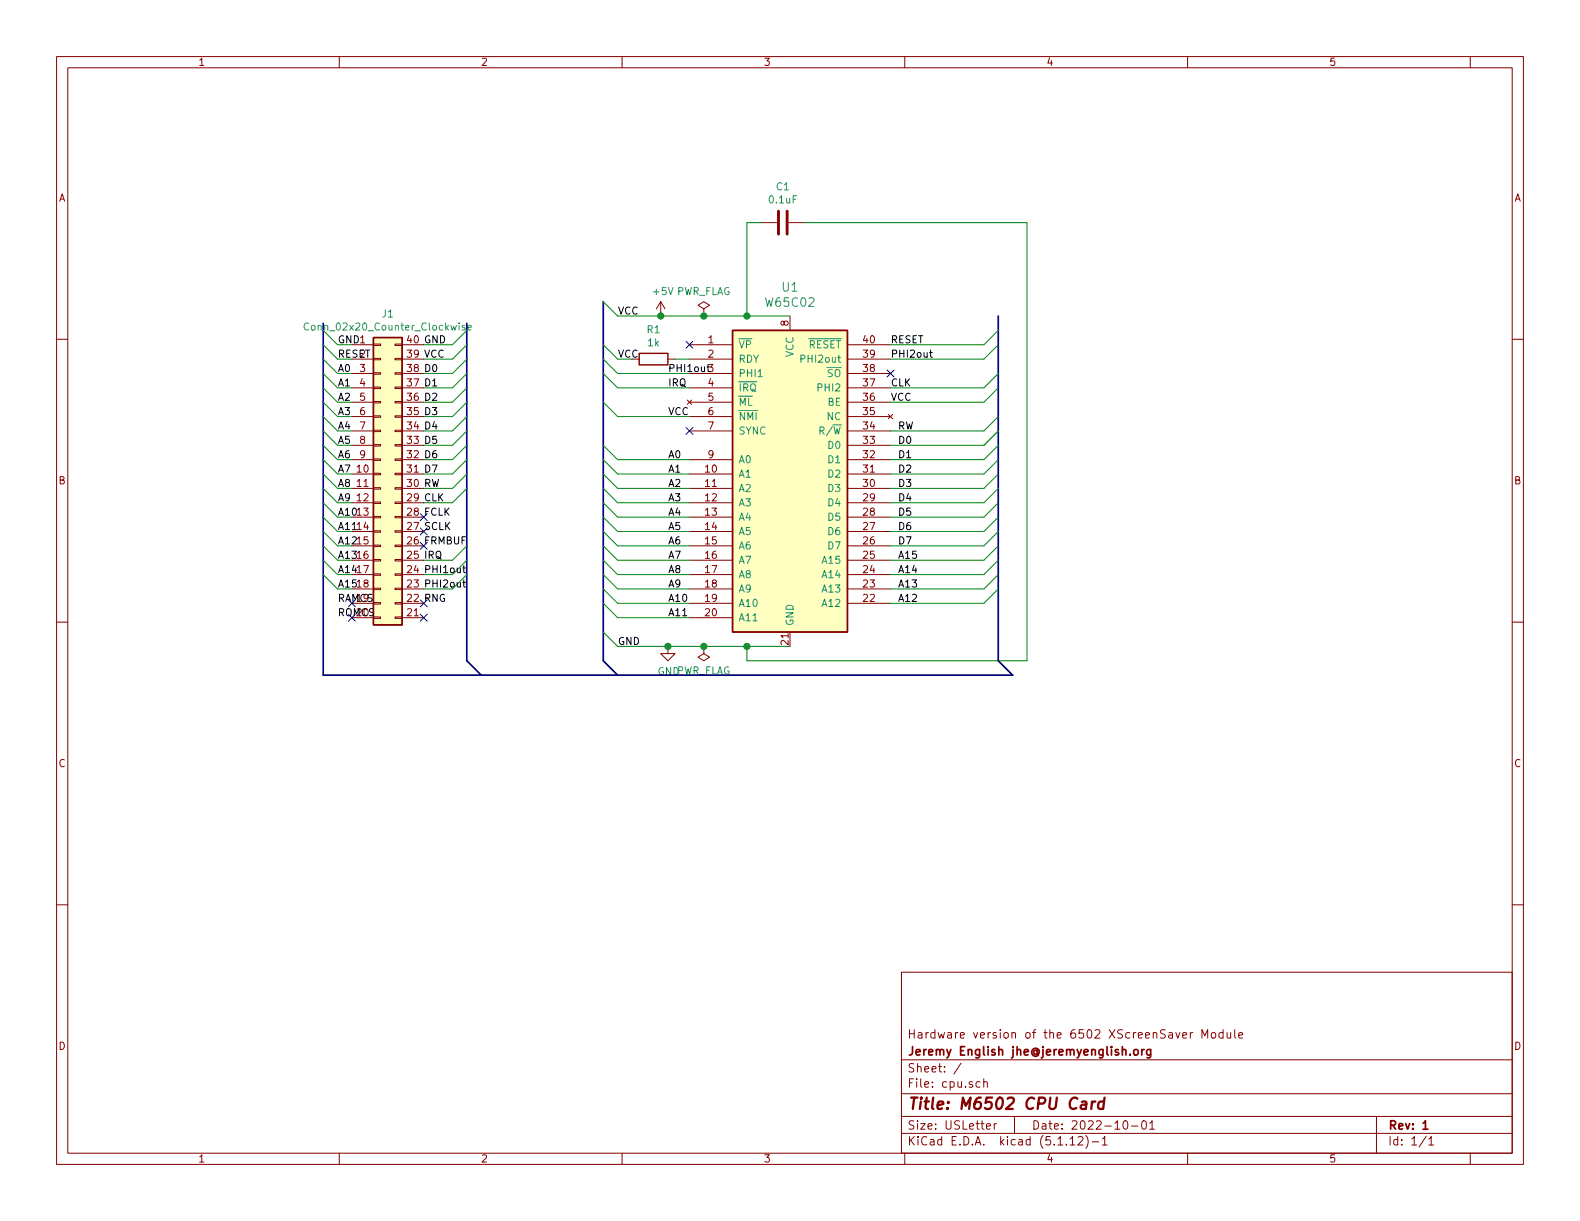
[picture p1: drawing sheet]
<svg xmlns="http://www.w3.org/2000/svg" width="279mm" height="216mm" viewBox="0 0 279 216" stroke-linecap="round" stroke-linejoin="round" font-family="sans-serif">
<g fill="none" stroke="#840000" stroke-width=".18">
<path d="M10 10h259.4v195.9h-259.4zM12 12h255.4v191.9h-255.4zM60 10v2M110 10v2M160 10v2M210 10v2M260 10v2M134.6 39.4h2.8M139.4 39.4h2.8M10 60h2M116.8 53.3l-.7 1.3M116.8 53.3v2.6"/>
<path d="M116.8 53.3l.8 1.3M124.5 54.6l1-.6-1-.7-1.1 .7 1.1 .6v1.3M124.5 55.9h.1M139.7 55.9v2.5M267.4 60h2M62.2 61h3.8M62.2 63.5h3.8M62.2 66h3.8M62.2 78.7h3.8M62.2 76.2h3.8M62.2 73.7h3.8M62.2 71.1h3.8"/>
<path d="M62.2 68.6h3.8M66 78.6h1.3v.3h-1.3zM66 76.1h1.3v.2h-1.3zM66 73.5h1.3v.3h-1.3zM66 71h1.3v.2h-1.3zM66 68.5h1.3v.2h-1.3zM66 65.9h1.3v.3h-1.3zM66 63.4h1.3v.2h-1.3zM66 60.8h1.3v.3h-1.3zM69.8 78.6h1.3v.3h-1.3zM69.8 76.1h1.3v.2h-1.3zM69.8 73.5h1.3v.3h-1.3z"/>
<path d="M69.8 71h1.3v.2h-1.3zM69.8 68.5h1.3v.2h-1.3zM69.8 65.9h1.3v.3h-1.3zM69.8 63.4h1.3v.2h-1.3zM69.8 60.8h1.3v.3h-1.3zM71.1 61h3.8M71.1 63.5h3.8M71.1 66h3.8M71.1 78.7h3.8M71.1 76.2h3.8M71.1 73.7h3.8M71.1 71.1h3.8"/>
<path d="M71.1 68.6h3.8M118.1 63.5h1.3M121.5 70.7l.8 .8M121.9 61h7.6M121.9 63.5h7.6M121.9 66h7.6M121.9 76.2h7.6M121.9 73.7h7.6M121.9 71.1h7.6M121.9 68.6h7.6M122.3 70.7l-.8 .8M149.9 61h7.6"/>
<path d="M149.9 63.5h7.6M149.9 66h7.6M149.9 78.7h7.6M149.9 76.2h7.6M149.9 73.7h7.6M149.9 71.1h7.6M149.9 68.6h7.6M157.1 73.3l.8 .7M157.9 73.3l-.8 .7M62.2 83.8h3.8M62.2 86.4h3.8M62.2 88.9h3.8"/>
<path d="M62.2 91.4h3.8M62.2 94h3.8M62.2 96.5h3.8M62.2 99.1h3.8M62.2 81.3h3.8M66 88.8h1.3v.2h-1.3zM66 91.3h1.3v.3h-1.3zM66 93.9h1.3v.2h-1.3zM66 96.4h1.3v.2h-1.3zM66 98.9h1.3v.3h-1.3zM66 86.2h1.3v.3h-1.3zM66 81.2h1.3v.2h-1.3z"/>
<path d="M66 83.7h1.3v.2h-1.3zM69.8 88.8h1.3v.2h-1.3zM69.8 91.3h1.3v.3h-1.3zM69.8 93.9h1.3v.2h-1.3zM69.8 96.4h1.3v.2h-1.3zM69.8 98.9h1.3v.3h-1.3zM69.8 86.2h1.3v.3h-1.3zM69.8 81.2h1.3v.2h-1.3zM69.8 83.7h1.3v.2h-1.3zM71.1 83.8h3.8M71.1 86.4h3.8M71.1 88.9h3.8"/>
<path d="M71.1 91.4h3.8M71.1 94h3.8M71.1 96.5h3.8M71.1 99.1h3.8M71.1 81.3h3.8M121.9 83.8h7.6M121.9 86.4h7.6M121.9 88.9h7.6M121.9 91.4h7.6M121.9 94h7.6M121.9 96.5h7.6M121.9 99.1h7.6"/>
<path d="M121.9 81.3h7.6M149.9 83.8h7.6M149.9 86.4h7.6M149.9 88.9h7.6M149.9 91.4h7.6M149.9 94h7.6M149.9 96.5h7.6M149.9 99.1h7.6M149.9 81.3h7.6M10 110h2M62.2 101.6h3.8M62.2 104.1h3.8"/>
<path d="M62.2 106.7h3.8M62.2 109.2h3.8M66 101.5h1.3v.2h-1.3zM66 104h1.3v.3h-1.3zM66 106.6h1.3v.2h-1.3zM66 109.1h1.3v.2h-1.3zM69.8 101.5h1.3v.2h-1.3zM69.8 104h1.3v.3h-1.3zM69.8 106.6h1.3v.2h-1.3zM69.8 109.1h1.3v.2h-1.3zM71.1 101.6h3.8M71.1 104.1h3.8"/>
<path d="M71.1 106.7h3.8M71.1 109.2h3.8M118.1 114.3v1.3h1.3l-1.3 1.2-1.3-1.2h1.3M121.9 101.6h7.6M121.9 104.1h7.6M121.9 106.7h7.6M121.9 109.2h7.6M124.5 114.3v1.3l1 .6-1 .6-1.1-.6 1.1-.6M124.5 114.3h.1M149.9 101.6h7.6M149.9 104.1h7.6M149.9 106.7h7.6"/>
<path d="M267.4 110h2M10 160h2M267.4 160h2M159.4 171.9h108v32h-108zM159.4 197.4h108M159.4 193.4h108M159.4 187.4h108M170 188l-1.3 1.9M173.3 191.3h-.4l-.3 .2 .1 .6 .2 .2 .4-.1M174 191.4v-.1a.37 .37 0 0 1 .6 .2v.8M174 190.8v1.5M174.4 199.2l.8-.2-.1-.2-.4-.1-.3 .2 .1 .7h.6"/>
<path d="M175.8 198.7v1M176.2 198.7l-.3 .1-.1 .2M179.4 197.4v3M198.8 198.2h.3a.94 .94 0 0 1 0 1.5 .8 .8 0 0 1-.6-.7 .8 .8 0 0 1 .3-.8zM200.1 199.1h1.1M202 198.3l.4-.1a.94 .94 0 0 1 0 1.5 .82 .82 0 0 1-.4-1.4zM203.3 198.6l.4-.4v1.5M203.3 199.7h.9M210.5 182.6v1M210.9 182.6l-.4 .3M212.5 183.6v-1.5l.6 1 .5-1v1.5M214.3 182.7l.2-.1 .4 .1v.7l-.2 .2-.4-.2z"/>
<path d="M216.3 182.7l-.5-.1-.3 .3 .1 .5 .2 .2 .5-.1M216.3 182.1v1.5M217 182.6v.9l.4 .1 .2-.2M217.6 182.6v1M218.3 182.1v1.3l.2 .2M219 183.1l.8-.2-.1-.2-.4-.1-.3 .2 .1 .7h.6M243.4 197.4v6.5M60 203.9v2M110 203.9v2M159.4 200.4h108M160 203.9v2M189.2 201.4l.5-.4v1.5"/>
<path d="M189.2 202.5h.9M190.7 201.1l.2-.1h.3l.2 .1 .1 .3-.9 1.1h.9M192 200.8a1.71 1.71 0 0 1 0 2.2M193.1 201.9h1.2M194.9 201.4l.5-.4v1.5M194.9 202.5h.9M210 203.9v2M252.2 200.9l-1.2 1.9M252.7 201.4l.4-.4v1.5M252.7 202.5h.8M260 203.9v2"/>
</g>
<path d="M200.6 185.7l.2-.1 .4 .1v.7l-.2 .2-.4-.2zM201.9 185.6v1M202.3 185.6l-.4 .3M203.5 185.6v1.2l-.3 .3-.4-.1M203.5 185.6h-.5l-.2 .3 .1 .6h.6M251.6 198.6l.5-.4v1.5M251.6 199.7h.9" fill="none" stroke="#840000" stroke-width=".3"/>
<path d="M191.3 194.8h.8l-.1 1.3M192.1 195.2l-.7 .1a.4 .4 0 0 0-.3 .4 .4 .4 0 0 0 .2 .4l.7-.1M193.1 194.8l-.1 1.3M193.7 194.8a.54 .54 0 0 0-.6 .3M195.2 194.8a.68 .68 0 0 0-1 .3v.6l.1 .3 .2 .1 .6-.1M195.3 194.1l-.2 2" fill="none" stroke="#840000" stroke-width=".41"/>
<g fill="#ffffc2" stroke="#ffffc2" stroke-width=".18">
<path d="M66 59.7h5.1v50.8h-5.1z"/>
<path d="M129.5 58.4h20.4v53.4h-20.4z"/>
</g>
<path d="M66 59.7h5.1v50.8h-5.1zM129.5 58.4h20.4v53.4h-20.4zM113 62.5h5.1v2h-5.1z" fill="none" stroke="#840000" stroke-width=".25"/>
<path d="M54.6 57.2a.6 .6 0 0 0-.9 .5 .6 .6 0 0 0 .6 .7l.3-.2M82.2 57.6l-.3-.1-.2 .2 .1 .2 .4 .1v.3h-.5M82.8 57.9l.6-.1-.1-.2-.4-.1-.1 .2v.6h.5M134.1 66.6h.7M141.6 63.4l.7-.1v-.4l-.2-.1h-.5v1.3" fill="none" stroke="#008484" stroke-width=".18"/>
<path d="M137.7 37.3v4.1M139.2 37.3v4.1" fill="none" stroke="#840000" stroke-width=".51"/>
<path d="M82.5 57.2v59.6l2.6 2.6M106.7 53.3v63.5l2.5 2.6M176.5 55.9v60.9l2.6 2.6h-122v-62.2" fill="none" stroke="#000084" stroke-width=".3"/>
<g fill="none" stroke="#008400" stroke-width=".18">
<path d="M134.6 39.4h-2.5v16.5M142.2 39.4h39.4v77.4h-49.5v-2.5M57.1 58.4l2.6 2.6M82.5 58.4l-2.5 2.6h-5.1M106.7 53.3l2.5 2.6h30.5M176.5 58.4l-2.5 2.6h-16.5M57.1 66l2.6 2.6h2.5M57.1 78.7l2.6 2.6M57.1 76.2l2.6 2.5M57.1 73.7l2.6 2.5M57.1 71.1l2.6 2.6M57.1 68.6l2.6 2.5"/>
<path d="M57.1 63.5l2.6 2.5M57.1 61l2.6 2.5M82.5 73.7l-2.5 2.5h-5.1M82.5 66l-2.5 2.6h-5.1M82.5 61l-2.5 2.5h-5.1M82.5 78.7l-2.5 2.6h-5.1M82.5 71.1l-2.5 2.6h-5.1M82.5 76.2l-2.5 2.5h-5.1M82.5 68.6l-2.5 2.5h-5.1M82.5 63.5l-2.5 2.5h-5.1M106.7 66l2.5 2.6h12.7M106.7 78.7l2.5 2.6h12.7"/>
<path d="M106.7 71.1l2.5 2.6h12.7M106.7 63.5l2.5 2.5h12.7M106.7 61l2.5 2.5M119.4 63.5h2.5M176.5 73.7l-2.5 2.5h-16.5M176.5 66l-2.5 2.6h-16.5M176.5 61l-2.5 2.5h-16.5M176.5 78.7l-2.5 2.6h-16.5M176.5 76.2l-2.5 2.5h-16.5M176.5 68.6l-2.5 2.5h-16.5M57.1 83.8l2.6 2.6M57.1 81.3l2.6 2.5"/>
<path d="M57.1 91.4l2.6 2.6M57.1 88.9l2.6 2.5M57.1 86.4l2.6 2.5M57.1 94l2.6 2.5M57.1 96.5l2.6 2.6M57.1 99.1l2.6 2.5M82.5 96.5l-2.5 2.6h-5.1M82.5 81.3l-2.5 2.5h-5.1M82.5 83.8l-2.5 2.6h-5.1M82.5 86.4l-2.5 2.5h-5.1M82.5 99.1l-2.5 2.5h-5.1M106.7 96.5l2.5 2.6h12.7"/>
<path d="M106.7 94l2.5 2.5h12.7M106.7 81.3l2.5 2.5h12.7M106.7 83.8l2.5 2.6h12.7M106.7 86.4l2.5 2.5h12.7M106.7 88.9l2.5 2.5h12.7M106.7 91.4l2.5 2.6h12.7M106.7 99.1l2.5 2.5h12.7M176.5 96.5l-2.5 2.6h-16.5M176.5 94l-2.5 2.5h-16.5M176.5 81.3l-2.5 2.5h-16.5M176.5 83.8l-2.5 2.6h-16.5M176.5 86.4l-2.5 2.5h-16.5"/>
<path d="M176.5 88.9l-2.5 2.5h-16.5M176.5 91.4l-2.5 2.6h-16.5M176.5 99.1l-2.5 2.5h-16.5M57.1 101.6l2.6 2.5M82.5 101.6l-2.5 2.5h-5.1M106.7 104.1l2.5 2.6h12.7M106.7 101.6l2.5 2.5h12.7M106.7 111.8l2.5 2.5h30.5M106.7 106.7l2.5 2.5h12.7M176.5 104.1l-2.5 2.6h-16.5M176.5 101.6l-2.5 2.5h-16.5"/>
</g>
<path d="M164.4 62.3h.5M164.6 61.9v1.1l.3 .2M82 100v1.1l.3 .2M81.8 103h.5M81.8 100.4h.5M82 102.5v1.1l.3 .2" fill="none" stroke="#000" stroke-width=".18"/>
<g fill="#008400" stroke="#008400" stroke-width=".25">
<circle cx="118.1" cy="114.3" r=".51"/>
<circle cx="116.8" cy="55.9" r=".51"/>
<circle cx="132.1" cy="55.9" r=".51"/>
<circle cx="124.5" cy="114.3" r=".51"/>
<circle cx="132.1" cy="114.3" r=".51"/>
<circle cx="124.5" cy="55.9" r=".51"/>
</g>
<g fill="none" stroke="#000084" stroke-width=".18">
<path d="M121.3 60.4l1.2 1.2M121.3 75.6l1.2 1.2M122.5 60.4l-1.2 1.2M122.5 75.6l-1.2 1.2M156.9 65.4l1.2 1.2M158.1 65.4l-1.2 1.2M74.3 95.9l1.2 1.2M74.3 93.4l1.2 1.2M74.3 90.8l1.2 1.2M75.5 93.4l-1.2 1.2M75.5 95.9l-1.2 1.2M75.5 90.8l-1.2 1.2"/>
<path d="M61.6 106.1l1.2 1.2M61.6 108.6l1.2 1.2M62.8 106.1l-1.2 1.2M62.8 108.6l-1.2 1.2M74.3 108.6l1.2 1.2M74.3 106.1l1.2 1.2M75.5 108.6l-1.2 1.2M75.5 106.1l-1.2 1.2"/>
</g>
<text font-size="2.8" fill="#840000" x="160.4" y="196.2">Title: M6502 CPU Card</text>
<g font-size="2.1" fill="#008484">
<text x="138.4" y="51.6">U1</text>
<text x="135.6" y="54.3">W65C02</text>
</g>
<g font-size="2.1" fill="#840000">
<text x="160.4" y="183.6">Hardware version of the 6502 XScreenSaver Module</text>
<text x="160.4" y="189.6">Sheet: /</text>
<text x="160.4" y="186.6">Jeremy English jhe@jeremyenglish.org</text>
<text x="160.4" y="192.3">File: cpu.sch</text>
<text x="160.4" y="202.5">KiCad E.D.A. kicad (5.1.12)-1</text>
<text x="160.4" y="199.7">Size: USLetter</text>
<text x="182.4" y="199.7">Date: 2022-10-01</text>
<text x="245.4" y="199.7">Rev: 1</text>
<text x="245.4" y="202.5">Id: 1/1</text>
</g>
<g font-size="1.8" fill="#840000">
<text x="35" y="11.6">1</text>
<text x="85" y="11.6">2</text>
<text x="135" y="11.6">3</text>
<text x="185" y="11.6">4</text>
<text x="235" y="11.6">5</text>
<text x="10.4" y="35.6">A</text>
<text x="267.8" y="35.6">A</text>
<text x="139.4" y="57.6" transform="rotate(-90 139.4 57.6)">8</text>
<text x="63.7" y="65.8">3</text>
<text x="125.2" y="60.7">1</text>
<text x="125.2" y="63.2">2</text>
<text x="152.7" y="60.7">40</text>
<text x="152.7" y="65.8">38</text>
<text x="152.7" y="63.2">39</text>
<text x="63.7" y="68.3">4</text>
<text x="63.7" y="70.9">5</text>
<text x="125.2" y="68.3">4</text>
<text x="125.2" y="70.9">5</text>
<text x="152.7" y="70.9">36</text>
<text x="152.7" y="68.3">37</text>
<text x="63.7" y="73.4">6</text>
<text x="63.7" y="75.9">7</text>
<text x="125.2" y="73.4">6</text>
<text x="125.2" y="75.9">7</text>
<text x="152.7" y="75.9">34</text>
<text x="152.7" y="73.4">35</text>
<text x="63.2" y="83.6">10</text>
<text x="63.7" y="78.5">8</text>
<text x="63.7" y="81">9</text>
<text x="124.8" y="83.6">10</text>
<text x="125.2" y="81">9</text>
<text x="152.7" y="83.6">31</text>
<text x="152.7" y="81">32</text>
<text x="152.7" y="78.5">33</text>
<text x="10.4" y="85.6">B</text>
<text x="63.2" y="86.1">11</text>
<text x="63.2" y="88.6">12</text>
<text x="124.8" y="86.1">11</text>
<text x="124.8" y="88.6">12</text>
<text x="152.7" y="86.1">30</text>
<text x="152.7" y="88.6">29</text>
<text x="267.8" y="85.6">B</text>
<text x="63.2" y="91.2">13</text>
<text x="63.2" y="93.7">14</text>
<text x="124.8" y="91.2">13</text>
<text x="124.8" y="93.7">14</text>
<text x="152.7" y="93.7">27</text>
<text x="152.7" y="91.2">28</text>
<text x="63.2" y="96.3">15</text>
<text x="63.2" y="98.8">16</text>
<text x="124.8" y="96.3">15</text>
<text x="124.8" y="98.8">16</text>
<text x="124.8" y="101.3">17</text>
<text x="152.7" y="101.3">24</text>
<text x="152.7" y="98.8">25</text>
<text x="152.7" y="96.3">26</text>
<text x="63.2" y="103.9">18</text>
<text x="124.8" y="103.9">18</text>
<text x="124.8" y="106.4">19</text>
<text x="152.7" y="106.4">22</text>
<text x="152.7" y="103.9">23</text>
<text x="72.1" y="109">21</text>
<text x="124.8" y="109">20</text>
<text x="139.4" y="114" transform="rotate(-90 139.4 114)">21</text>
<text x="10.4" y="135.6">C</text>
<text x="267.8" y="135.6">C</text>
<text x="10.4" y="185.6">D</text>
<text x="267.8" y="185.6">D</text>
<text x="35" y="205.5">1</text>
<text x="85" y="205.5">2</text>
<text x="135" y="205.5">3</text>
<text x="185" y="205.5">4</text>
<text x="235" y="205.5">5</text>
</g>
<g font-size="1.8" fill="#008484">
<text x="136.1" y="36">0.1uF</text>
<text x="137.3" y="33.7">C1</text>
<text x="115.6" y="52.2">+5V PWR_FLAG</text>
<text x="54.7" y="58.4">Conn_02x20_Counter_Clockwise</text>
<text x="67.6" y="56.1">J1</text>
<text x="114.5" y="58.9">R1</text>
<text x="114.6" y="61.2">1k</text>
<text x="130.6" y="61.6">VP</text>
<text x="130.6" y="64.1">RDY</text>
<text x="140.3" y="63.2" transform="rotate(-90 140.3 63.2)">VCC</text>
<text x="142.2" y="64.1">PHI2out</text>
<text x="143" y="61.6">RESET</text>
<text x="130.6" y="66.7">PHI1</text>
<text x="130.6" y="69.2">IRQ</text>
<text x="130.6" y="71.8">ML</text>
<text x="144.9" y="69.2">PHI2</text>
<text x="146.3" y="66.7">SO</text>
<text x="146.4" y="71.8">BE</text>
<text x="130.6" y="74.3">NMI</text>
<text x="130.6" y="76.8">SYNC</text>
<text x="145.4" y="76.8">R/W</text>
<text x="146.3" y="74.3">NC</text>
<text x="130.6" y="81.9">A0</text>
<text x="146.6" y="81.9">D1</text>
<text x="146.6" y="79.4">D0</text>
<text x="130.6" y="84.5">A1</text>
<text x="130.6" y="87">A2</text>
<text x="130.6" y="89.5">A3</text>
<text x="146.6" y="87">D3</text>
<text x="146.6" y="84.5">D2</text>
<text x="146.6" y="89.5">D4</text>
<text x="130.6" y="92.1">A4</text>
<text x="130.6" y="94.6">A5</text>
<text x="146.6" y="94.6">D6</text>
<text x="146.6" y="92.1">D5</text>
<text x="130.6" y="97.2">A6</text>
<text x="130.6" y="99.7">A7</text>
<text x="145.6" y="99.7">A15</text>
<text x="146.6" y="97.2">D7</text>
<text x="130.6" y="102.2">A8</text>
<text x="130.6" y="104.8">A9</text>
<text x="130.6" y="107.3">A10</text>
<text x="145.6" y="107.3">A12</text>
<text x="145.6" y="104.8">A13</text>
<text x="145.6" y="102.2">A14</text>
<text x="130.6" y="109.9">A11</text>
<text x="140.3" y="110.7" transform="rotate(-90 140.3 110.7)">GND</text>
<text x="116.3" y="119.4">GNDPWR_FLAG</text>
</g>
<g font-size="1.8">
<text x="109.2" y="55.6">VCC</text>
<text x="59.7" y="60.7">GND1</text>
<text x="59.7" y="63.2">RESET</text>
<text x="59.7" y="65.8">A0</text>
<text x="63.7" y="63.2">2</text>
<text x="72.1" y="65.8">38 D0</text>
<text x="72.1" y="63.2">39 VCC</text>
<text x="72.1" y="60.7">40 GND</text>
<text x="109.2" y="63.2">VCC</text>
<text x="118.1" y="65.8">PHI1out 3</text>
<text x="157.5" y="63.2">PHI2out</text>
<text x="157.5" y="60.7">RESET</text>
<text x="59.7" y="68.3">A1</text>
<text x="59.7" y="70.9">A2</text>
<text x="72.1" y="70.9">36 D2</text>
<text x="72.1" y="68.3">37 D1</text>
<text x="118.1" y="68.3">IRQ</text>
<text x="157.5" y="70.9">VCC</text>
<text x="157.5" y="68.3">CLK</text>
<text x="59.7" y="73.4">A3</text>
<text x="59.7" y="75.9">A4</text>
<text x="72.1" y="75.9">34 D4</text>
<text x="72.1" y="73.4">35 D3</text>
<text x="118.1" y="73.4">VCC</text>
<text x="158.7" y="75.9">RW</text>
<text x="59.7" y="81">A6</text>
<text x="59.7" y="78.5">A5</text>
<text x="59.7" y="83.6">A7</text>
<text x="72.1" y="83.6">31 D7</text>
<text x="72.1" y="81">32 D6</text>
<text x="72.1" y="78.5">33 D5</text>
<text x="118.1" y="83.6">A1</text>
<text x="118.1" y="81">A0</text>
<text x="158.7" y="83.6">D2</text>
<text x="158.7" y="81">D1</text>
<text x="158.7" y="78.5">D0</text>
<text x="59.7" y="86.1">A8</text>
<text x="59.7" y="88.6">A9</text>
<text x="72.1" y="88.6">29 CLK</text>
<text x="72.1" y="86.1">30 RW</text>
<text x="118.1" y="86.1">A2</text>
<text x="118.1" y="88.6">A3</text>
<text x="158.7" y="88.6">D4</text>
<text x="158.7" y="86.1">D3</text>
<text x="59.7" y="93.7">A11</text>
<text x="59.7" y="91.2">A10</text>
<text x="72.1" y="93.7">27 SCLK</text>
<text x="72.1" y="91.2">28 FCLK</text>
<text x="118.1" y="93.7">A5</text>
<text x="118.1" y="91.2">A4</text>
<text x="158.7" y="91.2">D5</text>
<text x="158.7" y="93.7">D6</text>
<text x="59.7" y="101.3">A14</text>
<text x="59.7" y="98.8">A13</text>
<text x="59.7" y="96.3">A12</text>
<text x="63.2" y="101.3">17</text>
<text x="72.1" y="101.3">24 PHI1out</text>
<text x="72.1" y="98.8">25 IRQ</text>
<text x="72.1" y="96.3">26 FRMBUF</text>
<text x="118.1" y="101.3">A8</text>
<text x="118.1" y="98.8">A7</text>
<text x="118.1" y="96.3">A6</text>
<text x="158.7" y="101.3">A14</text>
<text x="158.7" y="98.8">A15</text>
<text x="158.7" y="96.3">D7</text>
<text x="59.7" y="106.4">RAMCS</text>
<text x="59.7" y="103.9">A15</text>
<text x="63.2" y="106.4">19</text>
<text x="72.1" y="106.4">22 RNG</text>
<text x="72.1" y="103.9">23 PHI2out</text>
<text x="118.1" y="106.4">A10</text>
<text x="118.1" y="103.9">A9</text>
<text x="158.7" y="106.4">A12</text>
<text x="158.7" y="103.9">A13</text>
<text x="59.7" y="109">ROMCS</text>
<text x="63.2" y="109">20</text>
<text x="118.1" y="109">A11</text>
<text x="109.2" y="114">GND</text>
</g>
</svg>
